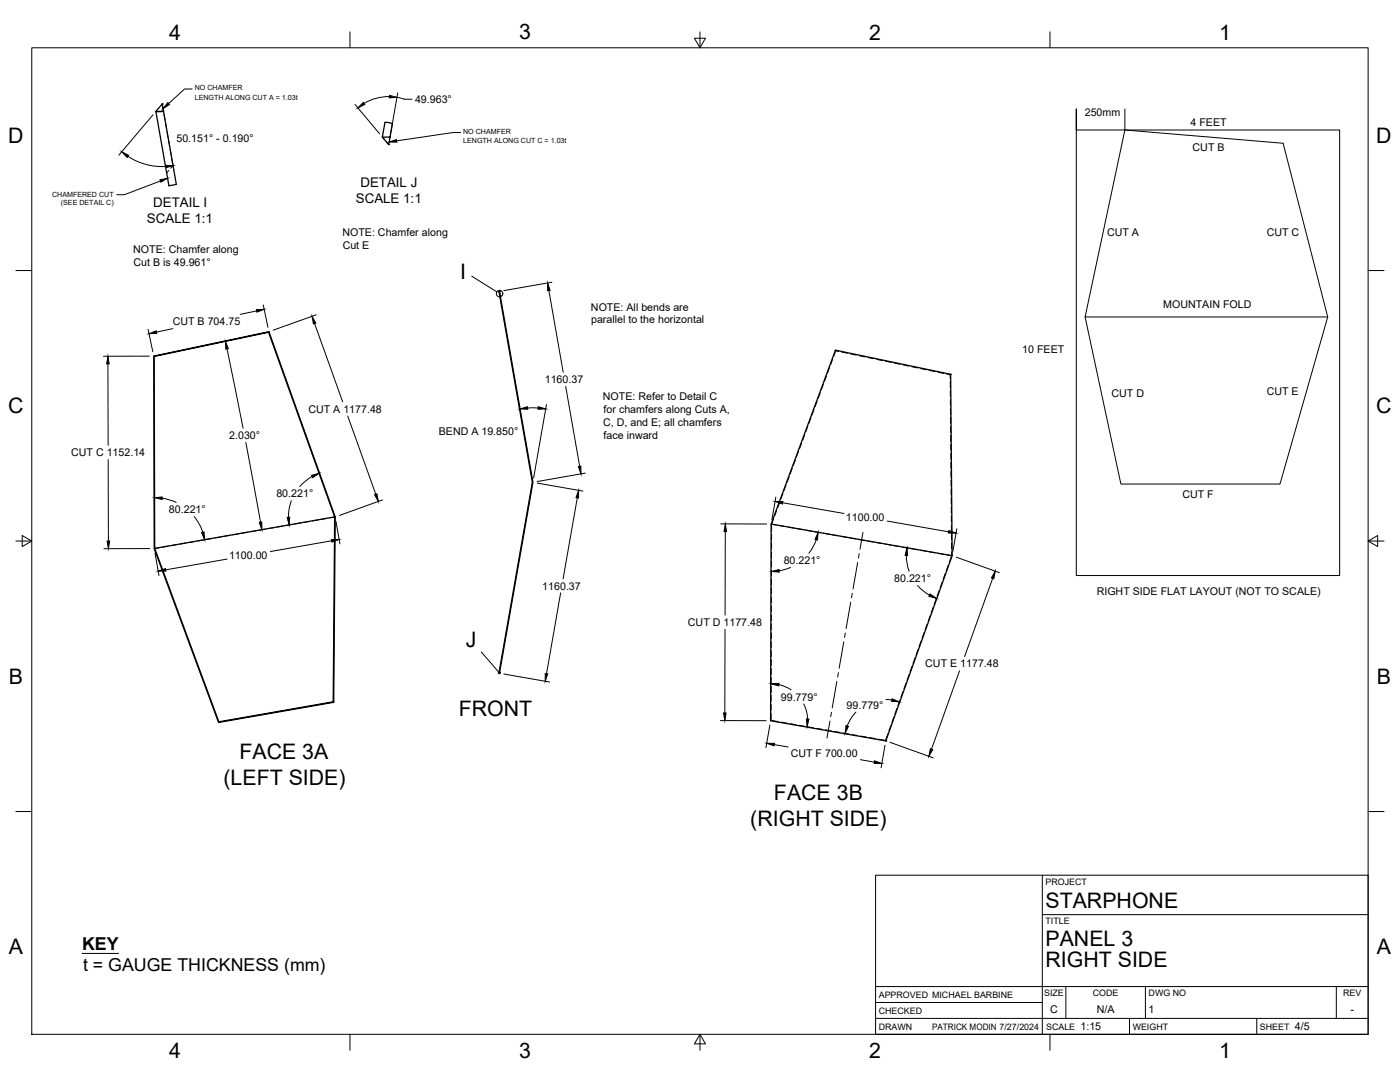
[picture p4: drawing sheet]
<svg xmlns="http://www.w3.org/2000/svg" width="559mm" height="432mm" viewBox="0 0 559 432" stroke-linecap="round" stroke-linejoin="round" font-family="sans-serif">
<!-- layer: Hidden -->
<g fill="none" stroke="#000" stroke-width=".4">
<path d="M64.7 41.5l.6 2.9M65.5 45.6l.4 2.3M66.1 49.1l.4 2.3M66.7 52.6l.4 2.4M67.3 56.1l.4 2.4M67.9 59.6l.4 2.4M152.6 54.7l.9 1.1M154.3 56.7l.9 1M155.2 57.7h.1M67.4 68l-.9 1M68.5 63.2l.6 2.9M69.1 66.1h.1"/>
<path d="M69.1 66.1l-.9 1M199.3 116.3l.2 1.8M199.6 117.9h.1M107.3 132.4l.1 .2M333.4 140l-.6 2.2M333.4 140h.2M333.4 140l1.4 .3M333.5 139.7l-.1 .3M327.4 156.7l-.8 2.3M328.6 153.4l-.8 2.2M329.9 150l-.8 2.3M331.1 146.7l-.8 2.2"/>
<path d="M332.4 143.3l-.9 2.3M335.9 140.5l2.4 .5M339.4 141.2l2.4 .5M342.9 142l2.3 .5M346.4 142.7l2.3 .5M349.9 143.4l2.4 .5M353.4 144.1l2.3 .5M356.9 144.9l2.3 .5M360.4 145.6l2.3 .5M363.9 146.3l2.3 .5M367.4 147.1l2.3 .5M370.9 147.8l2.3 .5"/>
<path d="M374.4 148.5l2.3 .5M377.9 149.3l1.4 .3 .2-.2M379.3 149.6v1.5M379.3 152.3v2.4M379.3 155.9v2.4M379.3 159.5v2.4M379.5 149.4h.1M320 176.8l-.9 2.3M321.2 173.5l-.8 2.2M322.4 170.1l-.8 2.3M323.7 166.8l-.8 2.2M324.9 163.4l-.8 2.3"/>
<path d="M326.2 160.1l-.9 2.2M379.4 163v2.4M379.4 166.6v2.4M379.4 170.2l.1 2.4M379.5 173.8v2.3M379.5 177.3v2.4M312.5 196.9l-.8 2.3M313.8 193.6l-.9 2.2M315 190.2l-.8 2.3M316.2 186.9l-.8 2.2M317.5 183.5l-.8 2.3M318.7 180.2l-.8 2.2"/>
<path d="M379.5 180.9v2.4M379.5 184.5l.1 2.4M379.6 188v2.4M379.6 191.6v2.4M379.6 195.2v2.4M379.6 198.8l.1 2.3M63.7 218.6l-2.1 .3M67.2 218l-2.4 .4M70.7 217.3l-2.4 .4M74.2 216.7l-2.3 .4M77.7 216.1l-2.3 .4M81.3 215.5l-2.4 .4"/>
<path d="M84.8 214.9l-2.4 .4M88.3 214.2l-2.3 .5M91.8 213.6l-2.3 .4M95.3 213l-2.3 .4M98.8 212.4l-2.3 .4M102.4 211.8l-2.4 .4M105.9 211.2l-2.4 .4M109.4 210.5l-2.3 .5M112.9 209.9l-2.3 .5M116.4 209.3l-2.3 .4M120 208.7l-2.4 .4M123.5 208.1l-2.4 .4"/>
<path d="M127 207.5l-2.3 .4M130.5 206.9l-2.3 .4M133.8 206.3l-2.1 .4M308 213.2v2.4M308 216.8v2.4M308 209.2l1.9 .3M308 209.2v2.8M308.8 207l-.8 2.2M310 203.6l-.8 2.3M311.1 209.7l2.3 .4M311.3 200.3l-.8 2.2M314.6 210.4l2.3 .4"/>
<path d="M318.1 211l2.3 .4M321.6 211.6l2.4 .4M325.1 212.2l2.4 .4M328.7 212.8l2.3 .4M332.2 213.4l2.3 .4M335.7 214l2.3 .5M339.2 214.7l2.4 .4M342.7 215.3l2.4 .4M346.2 215.9l2.4 .4M349.8 216.5l2.3 .4M353.3 217.1l2.3 .4M356.8 217.7l2.4 .4"/>
<path d="M360.3 218.4l2.4 .4M363.9 219l2.3 .4M367.4 219.6l2.3 .4M379.7 202.3v2.4M379.7 205.9v2.4M379.8 209.5v2.4M379.8 213.1v2.3M379.8 216.6v2.4M307.9 238.2v2.4M307.9 231.1v2.4M307.9 234.7v2.3M307.9 223.9v2.4"/>
<path d="M307.9 227.5v2.4M308 220.4l-.1 2.3M370.9 220.2l2.3 .4M373.7 239l-.8 2.3M374.4 220.8l2.4 .4M374.9 235.6l-.8 2.3M376.1 232.3l-.8 2.2M377.3 228.9l-.8 2.3M377.9 221.4l1.9 .4M378.5 225.6l-.8 2.2M379.8 220.2v1.6M379.8 221.8l-.9 2.6"/>
<path d="M307.8 256.1v2.4M307.8 259.7v2.3M307.9 248.9v2.4M307.9 252.5l-.1 2.4M307.9 245.4v2.4M307.9 241.8v2.4M366.4 259.2l-.8 2.2M367.6 255.8l-.8 2.3M368.9 252.5l-.9 2.2M370.1 249.1l-.8 2.2M371.3 245.7l-.8 2.3M372.4 242.4l-.7 2.2"/>
<path d="M199.2 268.5l.1 .2M307.8 277.5v2.4M307.8 273.9v2.4M307.8 270.4v2.4M307.8 263.2v2.4M307.8 266.8v2.4M359.2 279.4l-.8 2.2M360.4 276l-.8 2.2M361.6 272.6l-.8 2.3M362.8 269.3l-.8 2.2M364 265.9l-.8 2.3M365.2 262.6l-.8 2.2"/>
<path d="M133 280.1h.2M307.6 287.4l.2 .1h-.2M307.8 284.7v2.8l2.9 .5M307.8 281.1v2.4M311.8 288.2l2.4 .4M315.3 288.8l2.4 .4M318.9 289.4l2.3 .5M322.4 290l2.3 .5M325.9 290.7l2.4 .4M329.4 291.3l2.4 .4M333 291.9l2.3 .4M336.5 292.5l2.3 .4"/>
<path d="M340 293.1l2.3 .4M343.5 293.8l2.4 .4M347 294.4l2.4 .4M350.5 295l2.9 .5M353.4 295.5l.2 .2-.2-.2M353.4 295.5h.1M354.4 292.8l-1 2.7M355.6 289.5l-.8 2.2M356.8 286.1l-.8 2.2M358 282.7l-.8 2.3"/>
</g>
<!-- layer: Visible -->
<g fill="none" stroke="#000" stroke-width=".51">
<path d="M62.2 44.5h3.1l-3.1 .1M64.7 41.5l5.7 32.1-3 .5-5.2-29.6zM152.6 54.7l1-5.8 .6-.1 2.4 .6-.9 5.3h-3.1l2.6 3 .5-3M199.2 116.5h.2h-.2M199.3 116.3l13.4 76.2-13.4 76.2-.1-.2 13.3-76-13.3-76zM107.4 132.5l-.2 .1 26.4 73.7-71.9 12.6-.1-76.7M107.4 132.5l-.2 .1M107.4 132.6l26.4 73.7-.6 74M61.4 142.1l46-9.6zM61.4 142.1l.2 76.8 25.6 69.4M61.7 218.9l25.7 69.2M133.6 206.3l-.6 73.8"/>
<path d="M307.8 209.1l72.2 12.7M199.2 268.5h.2M87.4 288.1l-.2 .2M87.4 288.1l45.8-8.1v.3l-46 8M133.2 280v.1M307.6 287.4v.2l46 8.1 26.4-73.9-.5-72.4-46-9.7-25.7 69.4-.2 78.5"/>
</g>
<g fill="#000">
<circle cx="64.7" cy="41.5" r=".25"/>
<circle cx="199.3" cy="116.3" r=".25"/>
<circle cx="353.6" cy="295.7" r=".25"/>
</g>
<!-- layer: Border -->
<g fill="none" stroke="#000" stroke-width=".4">
<path d="M12.7 19.1h533.4v393.7h-533.4zM139.7 12.7v6.4M277.2 15.3h4.4l-2.2 3.8zM279.4 12.7v6.4M419.1 12.7v6.4M6.3 108h6.4M546.1 108h6.3M6.3 215.9h6.4M8.9 213.7l3.8 2.2-3.8 2.2zM546.1 215.9l3.8 2.2v-4.4l-3.8 2.2h6.3M6.3 323.9h6.4M546.1 323.9h6.3"/>
<path d="M139.7 412.8v6.3M279.4 412.8l2.2 3.8h-4.4zM279.4 412.8v6.3M419.1 412.8v6.3"/>
</g>
<!-- layer: Titleblock -->
<path d="M349.5 349.3h196.6v63.5h-196.6zM416 349.3v63.5M416 365h130.1M349.5 393.7h196.6M425.4 393.7v12.7M457.2 393.7v12.7M533.4 393.7v12.7M349.5 406.4h196.6M349.5 400.1h66.5M450.8 406.4v6.4M501.6 406.4v6.4" fill="none" stroke="#000" stroke-width=".4"/>
<!-- layer: FD_Dimensions -->
<g fill="none" stroke="#000" stroke-width=".4">
<path d="M155.4 38.5a19.1 19.1 0 0 0-10.1 2.8M158.5 38.8l2.9 .8M158.7 37.1l-2.7 15.9M161.4 39.6h3M61.1 45.8l-13.7 16.1M141.7 41.7l9.8 11.6M51.1 62.4a25 25 0 0 0 14.9 4.1M69.4 67.8v.1M219.1 115.9l5.7 32.6M220.3 112.6l-19.2 3.4M59.1 131.4l1.9 9M69 131.1l-6.6 1.4"/>
<path d="M90.6 139.2l6.4 31.7M102.4 124.1l-6.5 1.4M105.1 121.7l1.9 8.9M125.6 129.1l11.2 31.2M126.2 125.6l-17.2 6.2M43.1 145.2l.1 32.5M59.6 142.1l-18.3 .1M225.8 154.2l5.6 31.9M98.1 176.6l5.9 31.8M138.8 166l11.2 31.3M210.6 162.8h4.2M218.1 161.4l-5.1 29.3"/>
<path d="M43.2 183.4l.1 32.5M64.7 198.8l2.9 .7 2.7 1M116.3 199.8a18.5 18.5 0 0 0-1.2 6.6M124.6 190.2l-2.7 1.7-2.2 2.3M152.7 199.5l-17.2 6.2M214.4 192.8l18.3 3.2M230.4 198.7l-5.6 32.2M233.6 188.8l-19.2 3.4M309.7 198.4l-1.6 9M59.8 218.9l-18.3 .1M77.5 206.2l2.2 3.3 1.2 2.9M132.4 215.8l-24.5 4.3"/>
<path d="M134.1 208l1.6 9M287.7 209.1h18.3M289.5 212.1l-.1 33.4M312.4 200.6l24.4 4.3M325.8 215.4l-1.2 2.8-1.8 2.6M354.1 207.9l24.5 4.3M381.9 211l-1.6 9M61.9 220.7l1.5 9M90.6 223.1l-24.5 4.3M223.8 236.6l-5.7 32.3M315.6 226.5l-4.6 1.3M361.8 221.7l.2 3.2 .9 3.1"/>
<path d="M366.2 233.7l2.2 2.1 2.6 1.7M381.7 222.4l17.2 6.1M396.2 230.8l-11.2 31.2M289.4 251.2l-.1 33.3M201.1 269l18.3 3.2M310.9 273.2l2.2 .7 2.7 1.4M353.6 279.1l2.4 .2M383 267.7l-11.2 31.3M287.5 287.6h18.3M307.3 289.4l-1.6 9M309 297.2l5.6 .9M320.8 280.9a14.6 14.6 0 0 1 1.6 6"/>
<path d="M341.6 284.2a16.3 16.3 0 0 0-3.4 5.5M353.3 297.4l-1.6 9M355.2 296.2l17.2 6.2M343.4 303.2l5.6 .9"/>
</g>
<g fill="#000" stroke="#000" stroke-width=".4">
<path d="M155.4 38.1l3 .7-3 .3zM145 40.9l.6 .8-2.8 1.4zM48.6 60.6l2.7 1.4-.6 .8zM66 66l3.1 .1-3 .9zM218.6 112.9l1 2.9-1 .2zM59.5 133.2l2.8-1.2 .2 1zM90 136.2l1.1 2.9-1 .2zM102.3 123.6l3.1-.2-2.8 1.2zM124.5 126.2l1.5 2.7-.9 .4zM43.1 142.2l.5 3h-1zM207.6 163.2l2.9-.9 .2 1zM214.9 162.3l2.9 .9-3.1 .1z"/>
<path d="M61.7 198.6l3.1-.3-.1 1zM124.4 189.7l3-.8-2.6 1.7zM149.5 197.4l1-.3 .5 3zM230.9 195.7v3.1l-1-.2zM230.9 186.2l1-.2v3.1zM42.8 215.9h1l-.5 3.1zM80.5 212.5l.9-.2 .3 3.1zM103.5 208.5l1-.2v3.1zM114.6 206.5l1-.1-.2 3.1zM132.3 215.3h3.1l-2.9 1zM289.5 209.1l.5 3h-1zM309.4 200.1h3.1l-.2 1z"/>
<path d="M326.6 212.4l-.3 3.1-1-.2zM378.7 211.7l2.9 1h-3.1zM63.1 227.9l2.9-1 .2 1zM307.9 228l3-.7 .1 1zM362 218.7l.3 3-1-.1zM371.2 237l2.5 1.8-2.9-.8zM397.2 227.9l-.5 3.1-1-.4zM217.6 268.8l1 .2-1 2.9zM307.8 272.9l3.1-.2-.1 1zM356.1 278.9l2.8 1.2-3.1-.3zM288.8 284.5h1l-.5 3.1zM306 296.6l3.1 .1-.2 .9z"/>
<path d="M321.9 286.9l1 .1-.7 3zM337.7 289.6l.9 .3-1.2 2.8zM371.3 298.8l1 .3-1.5 2.7zM349.1 303.6l2.9 1.1h-3.1z"/>
</g>
<!-- layer: Sketch2(1)(1) -->
<path d="M429.6 51.9h105.1v177.8h-105.1zM429.6 43.5v8.4v-8.4M449 51.9l63.1 5.3 17.8 69.3h-96.8zM449 43.5v8.4M433.1 126.5l14.3 66.7h63.5l19-66.7" fill="none" stroke="#000" stroke-width=".4"/>
<!-- layer: Notes -->
<path d="M32.7 380.5h14.6" fill="none" stroke="#000" stroke-width=".4"/>
<!-- layer: Detail Boundary -->
<g fill="none" stroke="#000" stroke-width=".4">
<path d="M188.3 110.2l10 6.3M192.1 260.2l6.9 8"/>
<circle cx="199.4" cy="117.2" r="1.3"/>
<circle cx="199.3" cy="268.5" r=".39"/>
</g>
<!-- layer: Leaders -->
<path d="M67 40.9l.7 .8-2.6 1.7zM155.3 56.7l3-1 .1 1zM63.9 71.8l3-.7-2.7 1.6z" fill="#000" stroke="#000" stroke-width=".4"/>
<path d="M76.7 35.5h-3l-6.4 5.8M183.8 52.9h-3l-22.5 3.3M64.1 72.2l-14.4 5.5h-3.1" fill="none" stroke="#000" stroke-width=".4"/>
<!-- layer: Smart Centers -->
<path d="M344.4 212.4l-1.1 6.8M340.2 236.8l-.3 1.7M342.3 224.5l-1.8 10.5M342.9 220.9l-.3 1.8M336.8 256.1l-1.9 10.6M337.4 252.6l-.3 1.8M339.6 240.3l-1.9 10.5M334 272l-1.8 10.5M334.6 268.4l-.3 1.8M331.3 287.8l-1.2 6.7M331.9 284.3l-.3 1.7" fill="none" stroke="#000" stroke-width=".4"/>
<g font-size="8.5">
<text x="67.5" y="15.8">4</text>
<text x="207.2" y="15.7">3</text>
<text x="346.9" y="15.8">2</text>
<text x="486.6" y="15.8">1</text>
<text x="3.3" y="57">D</text>
<text x="549.3" y="57">D</text>
<text x="183.7" y="111.1">I</text>
<text x="3.3" y="165">C</text>
<text x="549.3" y="165">C</text>
<text x="186" y="258.3">J</text>
<text x="3.5" y="272.9">B</text>
<text x="549.6" y="272.9">B</text>
<text x="183.2" y="285.8">FRONT</text>
<text x="95.6" y="302.9">FACE 3A</text>
<text x="89.2" y="313.2">(LEFT SIDE)</text>
<text x="308.9" y="319.3">FACE 3B</text>
<text x="299.5" y="329.5">(RIGHT SIDE)</text>
<text x="417.3" y="362.5">STARPHONE</text>
<text x="417.3" y="377.5">PANEL 3</text>
<text x="3.5" y="380.9">A</text>
<text x="549.6" y="380.9">A</text>
<text x="417.3" y="386.1">RIGHT SIDE</text>
<text x="67.5" y="422.2">4</text>
<text x="207.2" y="422.1">3</text>
<text x="346.9" y="422.2">2</text>
<text x="486.6" y="422.2">1</text>
</g>
<g font-size="7.1">
<text x="32.7" y="379">KEY</text>
<text x="33.1" y="387.5">t = GAUGE THICKNESS (mm)</text>
</g>
<g font-size="5.3">
<text x="143.8" y="74.6">DETAIL J</text>
<text x="61.1" y="82.7">DETAIL I</text>
<text x="142" y="81">SCALE 1:1</text>
<text x="58.7" y="89.1">SCALE 1:1</text>
</g>
<g font-size="4.3">
<text x="165.7" y="41.1">49.963°</text>
<text x="433" y="46.1">250mm</text>
<text x="475.2" y="50.3">4 FEET</text>
<text x="70.4" y="56.5">50.151° - 0.190°</text>
<text x="476" y="60.3">CUT B</text>
<text x="136.7" y="94.4">NOTE: Chamfer along</text>
<text x="441.9" y="94.3">CUT A</text>
<text x="505.6" y="94.2">CUT C</text>
<text x="53.2" y="101">NOTE: Chamfer along</text>
<text x="136.8" y="99.5">Cut E</text>
<text x="53.3" y="106.1">Cut B is 49.961°</text>
<text x="235.9" y="124">NOTE: All bends are</text>
<text x="464.3" y="123.1">MOUNTAIN FOLD</text>
<text x="68.9" y="129.8">CUT B 704.75</text>
<text x="235.9" y="129.1">parallel to the horizontal</text>
<text x="408" y="141.1">10 FEET</text>
<text x="217.4" y="152.8">1160.37</text>
<text x="240.6" y="159.8">NOTE: Refer to Detail C</text>
<text x="443.7" y="158.3">CUT D</text>
<text x="505.6" y="157.7">CUT E</text>
<text x="123.1" y="164.7">CUT A 1177.48</text>
<text x="240.9" y="164.9">for chamfers along Cuts A,</text>
<text x="175.1" y="173.6">BEND A 19.850°</text>
<text x="240.7" y="170">C, D, and E; all chamfers</text>
<text x="91.5" y="175.2">2.030°</text>
<text x="240.9" y="175.2">face inward</text>
<text x="28.4" y="182.1">CUT C 1152.14</text>
<text x="110.3" y="198.5">80.221°</text>
<text x="472" y="198.6">CUT F</text>
<text x="67.4" y="204.9">80.221°</text>
<text x="337.7" y="207.9">1100.00</text>
<text x="91.4" y="223.1">1100.00</text>
<text x="312.8" y="225.1">80.221°</text>
<text x="356.9" y="232.3">80.221°</text>
<text x="216.5" y="235.3">1160.37</text>
<text x="437.7" y="237.4">RIGHT SIDE FLAT LAYOUT (NOT TO SCALE)</text>
<text x="274.6" y="249.8">CUT D 1177.48</text>
<text x="369.3" y="266.4">CUT E 1177.48</text>
<text x="311.7" y="279.6">99.779°</text>
<text x="337.9" y="282.9">99.779°</text>
<text x="315.6" y="302.1">CUT F 700.00</text>
<text x="419.2" y="404.2">C</text>
<text x="437.7" y="404.2">N/A</text>
<text x="458.4" y="404.2">1</text>
<text x="539" y="404.2">-</text>
<text x="431.3" y="411.1">1:15</text>
<text x="516.9" y="411.1">4/5</text>
</g>
<g font-size="3.5">
<text x="417.3" y="353.1">PROJECT</text>
<text x="417.3" y="368.8">TITLE</text>
<text x="350.8" y="398.2">APPROVED MICHAEL BARBINE</text>
<text x="416.8" y="397.5">SIZE</text>
<text x="436.2" y="397.5">CODE</text>
<text x="458.4" y="397.5">DWG NO</text>
<text x="536.1" y="397.5">REV</text>
<text x="350.8" y="404.5">CHECKED</text>
<text x="350.8" y="410.9">DRAWN</text>
<text x="372" y="410.9">PATRICK MODIN 7/27/2024</text>
<text x="417.5" y="410.9">SCALE</text>
<text x="452.1" y="410.9">WEIGHT</text>
<text x="502.9" y="410.9">SHEET</text>
</g>
<g font-size="2.8">
<text x="77.8" y="36">NO CHAMFER</text>
<text x="77.8" y="39.8">LENGTH ALONG CUT A = 1.03t</text>
<text x="184.9" y="53.4">NO CHAMFER</text>
<text x="184.9" y="57.2">LENGTH ALONG CUT C = 1.03t</text>
<text x="20.8" y="78.5">CHAMFERED CUT</text>
<text x="24.3" y="81.9">(SEE DETAIL C)</text>
</g>
</svg>
